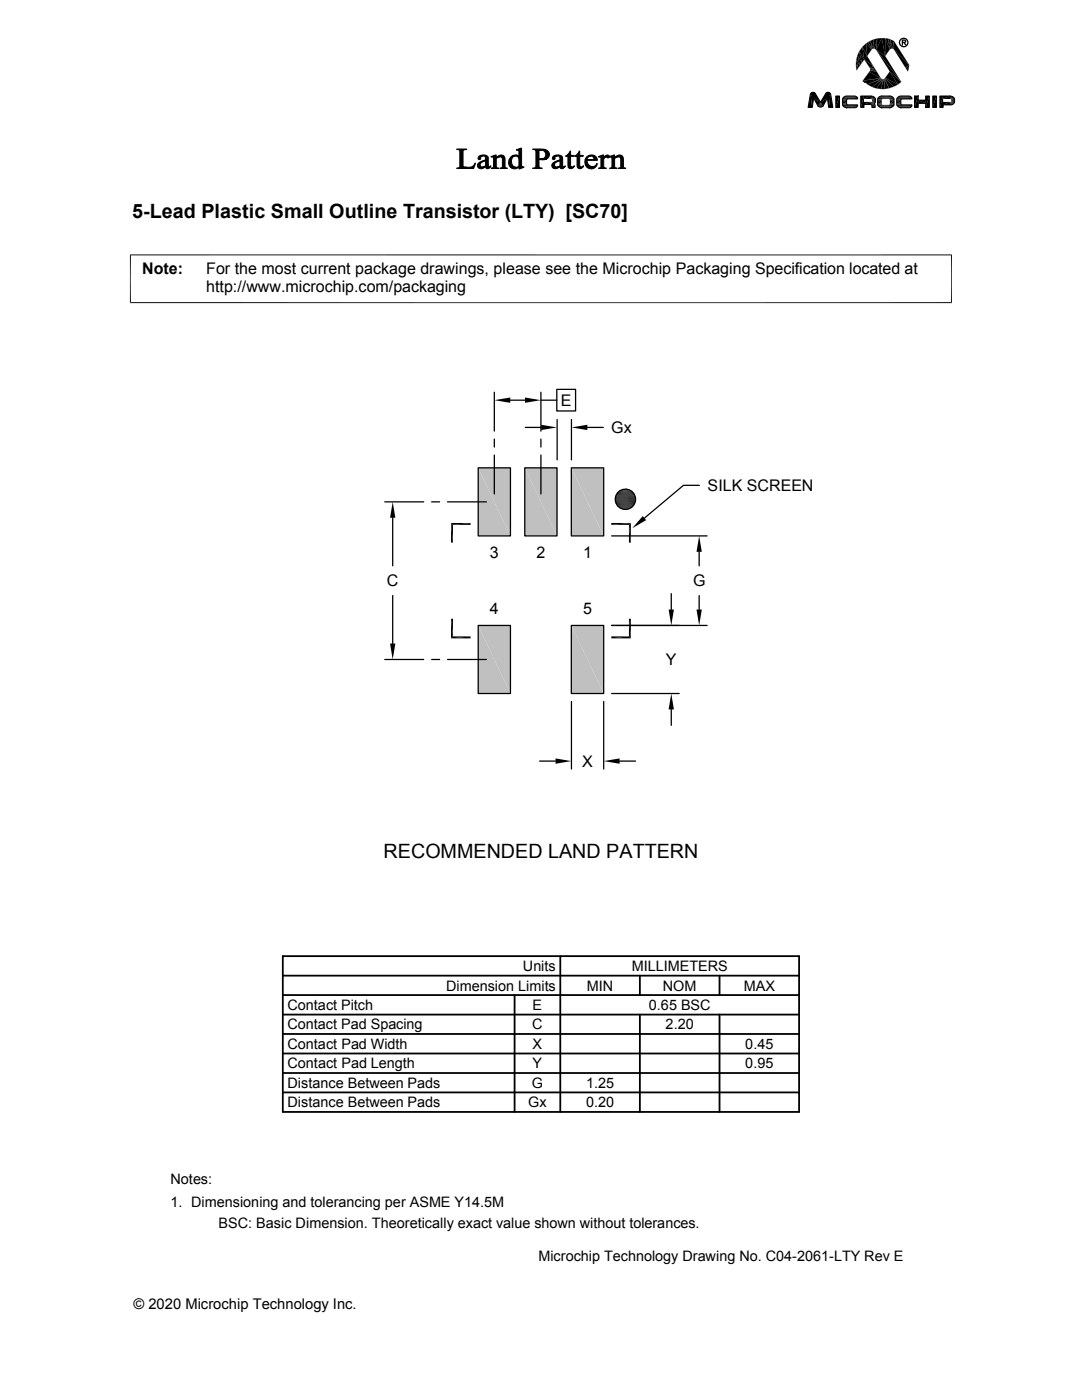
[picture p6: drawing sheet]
<svg xmlns="http://www.w3.org/2000/svg" width="216mm" height="279mm" viewBox="0 0 216 279" stroke-linecap="round" stroke-linejoin="round" font-family="sans-serif">
<g fill="#c0c0c0">
<path d="M114 93.4l6.5 13.6h-6.5z"/>
<path d="M114 93.4h6.5v13.6z"/>
<path d="M104.7 93.4l6.4 13.6h-6.4z"/>
<path d="M104.7 93.4h6.4v13.6z"/>
<path d="M95.4 93.4l6.5 13.6h-6.5z"/>
<path d="M95.4 93.4h6.5v13.6z"/>
<path d="M114 124.8l6.5 13.6h-6.5z"/>
<path d="M114 124.8h6.5v13.6z"/>
<path d="M95.4 124.8l6.5 13.6h-6.5z"/>
<path d="M95.4 124.8h6.5v13.6z"/>
</g>
<g fill="none" stroke="#000" stroke-width=".25">
<path d="M180.1 8.5l.5-.1 .1-.2-.2-.2h-.4v1M180.4 8.5l.3 .5M183.2 19.2h.1M168.9 21.5h.1M176 21.5h.1M177.6 21.5h.1M179.8 21.5h.1M184.7 21.4h.1M98.6 78.3v7.7M101.8 79.9h3M107.9 78.3v7.7M107.9 79.9h3.2"/>
<path d="M111.1 77.7h3.8v4.3h-3.8zM95.4 93.4h6.5v13.6h-6.5zM98.6 87.6v1.6M98.6 90.8v7.8M104.7 93.4h6.4v13.6h-6.4zM104.8 85.3h3.2M107.9 87.6v1.6M107.9 90.8v7.8M111.2 83.7v8.1M114 93.4h6.5v13.6h-6.5zM114 83.7v8.1M117.2 85.3h3.2"/>
<path d="M139.6 96.9h-3.2l-7.8 6.5M76.8 100.2h7.7M78.4 103.3v9.6M78.4 118.9v9.5M86.1 100.2h1.6M89.3 100.2h7.7M122 107h19.1M133.9 118.5v3.1M139.5 110.1v2.8M139.5 118.9v2.7M76.8 131.6h7.7M86.1 131.6h1.6"/>
<path d="M89.3 131.6h7.7M95.4 124.8h6.5v13.6h-6.5zM114 124.8h6.5v13.6h-6.5zM114 140v13.5M120.5 140v13.5M122 138.4h13.5M122 124.8h19.1M107.7 151.9h3.1M123.6 151.9h3.2M133.9 141.6v3.2"/>
<circle cx="180.3" cy="8.5" r=".84"/>
<circle cx="124.8" cy="99.6" r="2.03"/>
</g>
<g fill="#000" stroke="#000" stroke-width=".2">
<path d="M98 31.2l.3 .1zM103.1 29.9h.2zM119.4 31.2l.3 .1zM121.6 31.2l.3 .1z"/>
<path d="M91.1 29.7h2l-.5 .2-.2 .5v2.8l.2 .2h.4h-1.3l.1-3.1a.43 .43 0 0 0-.7-.5z" fill-rule="evenodd"/>
<path d="M91.1 33.5l3-.2 .8-.7-.4 1h-3.4z" fill-rule="evenodd"/>
<path d="M95.5 31.3l.3-.2h.6h-.2a.42 .42 0 0 0-.3 .6l-.2 .2a.32 .32 0 0 1-.3-.2 .32 .32 0 0 1 .1-.4z" fill-rule="evenodd"/>
<path d="M95.5 32.5l.8-.4h.6a1.12 1.12 0 0 0-1.1 .9l.4 .3 .6 .1a.78 .78 0 0 1-1 .3 .78 .78 0 0 1-.5-1z" fill-rule="evenodd"/>
<path d="M95.8 31.1l.2-.1a1.19 1.19 0 0 1 1.4 .5l.1 1.7 .3 .2a.49 .49 0 0 1-.4 .3 .49 .49 0 0 1-.5-.3v-.1l-.2-.1 .2-.1v-1l-.4-.1 .4-.2a.51 .51 0 0 0-.5-.7z" fill-rule="evenodd"/>
<path d="M96.3 33.4l.6-.1z" fill-rule="evenodd"/>
<path d="M97.6 33.3l.3-.2-.1 .3z" fill-rule="evenodd"/>
<path d="M98 31.2l1-.3v.6h-.5z" fill-rule="evenodd"/>
<path d="M98.5 31.5l1.3-.2-.8 .3v1.4a.39 .39 0 0 0 .1 .4 .39 .39 0 0 0 .4 .1v.1h-1.5l.5-.3z" fill-rule="evenodd"/>
<path d="M99.3 31.3a.84 .84 0 0 1 .9-.4 .84 .84 0 0 1 .6 .8v1.6l.4 .3h-1.4l.3-.1 .1-.3v-1.6l-.4-.3z" fill-rule="evenodd"/>
<path d="M101.8 31.4l.5-.3h.6a1.19 1.19 0 0 0-.8 1.2 1.19 1.19 0 0 0 .9 1.1h-1.1a1.4 1.4 0 0 1-.1-2z" fill-rule="evenodd"/>
<path d="M102.3 31.1l.7-.2 .5 .3z" fill-rule="evenodd"/>
<path d="M103.1 29.9l1-.3v3.4l.2 .3h-.8a1.18 1.18 0 0 1-1.6 .1h1.1l.5-.3v-1.4l-.3-.5h.3v-1.1z" fill-rule="evenodd"/>
<path d="M103.5 33.3l1.1 .1-1.1 .3z" fill-rule="evenodd"/>
<path d="M106.8 30h1.2h-.5v1.6l1.6 .1-1.6 .1 .1 1.4a.47 .47 0 0 0 .6 .3v.1h-1.9l.6-.2v-.3z" fill-rule="evenodd"/>
<path d="M106.3 29.7l1.8 .1a1.12 1.12 0 0 1 1.3 .5 1.12 1.12 0 0 1-.3 1.4h-1a.86 .86 0 0 0 .8-.7 .86 .86 0 0 0-.5-1h-1.6z" fill-rule="evenodd"/>
<path d="M107.5 31.8h1.4z" fill-rule="evenodd"/>
<path d="M110.4 31.2l.2-.1h.6a.42 .42 0 0 0-.5 .6 .33 .33 0 0 1-.5 0 .33 .33 0 0 1 .2-.5z" fill-rule="evenodd"/>
<path d="M110.4 32.5l.9-.5 .4 .1a1.08 1.08 0 0 0-1 .9l.3 .3 .6 .1a.79 .79 0 0 1-1 .2 .79 .79 0 0 1-.4-.9z" fill-rule="evenodd"/>
<path d="M110.6 31.1l.5-.2a.87 .87 0 0 1 1.2 .7v1.6l.4 .2a.49 .49 0 0 1-.5 .3 .49 .49 0 0 1-.4-.3l-.1-.1-.2-.1 .2-.1v-1l-.4-.1 .4-.2a.51 .51 0 0 0-.5-.7z" fill-rule="evenodd"/>
<path d="M111.1 33.4l.6-.1z" fill-rule="evenodd"/>
<path d="M112.4 33.3l.4-.2-.1 .3z" fill-rule="evenodd"/>
<path d="M113.7 30.1h.2v.9h.6v.2h-.6v1.9l.3 .2-.8 .1-.1-2.2-.4-.1 .5-.4z" fill-rule="evenodd"/>
<path d="M113.4 33.4l.9-.1 .3-.2v.1a.68 .68 0 0 1-1.2 .2z" fill-rule="evenodd"/>
<path d="M115.6 30.1l.1 .9h.7v.2h-.7v1.7l.1 .4h.2l-.8 .1-.1-2.2-.4-.1 .5-.4z" fill-rule="evenodd"/>
<path d="M115.2 33.4l.9-.1 .2-.2h.2l-.1 .1a.68 .68 0 0 1-1.2 .2z" fill-rule="evenodd"/>
<path d="M117.1 31.3l.3-.2h.5a.72 .72 0 0 0-.7 .7l-.4 .1z" fill-rule="evenodd"/>
<path d="M117.4 31.1a1.17 1.17 0 0 1 1.8 .9h-2a1.1 1.1 0 0 0 1 1.2l-1.2 .1-.3-.7 .1-.7 1.7-.1v-.1a.61 .61 0 0 0-.6-.6z" fill-rule="evenodd"/>
<path d="M117 33.3l1.2-.1a.92 .92 0 0 0 .9-.6 1.18 1.18 0 0 1-.8 1.1 1.18 1.18 0 0 1-1.3-.4z" fill-rule="evenodd"/>
<path d="M119.4 31.2l1.1-.3v.6h.1l-.1 .2v1.6l.5 .3h-1.5l.4-.3v-1.8z" fill-rule="evenodd"/>
<path d="M120.6 31.3h.3l-.4 .2z" fill-rule="evenodd"/>
<path d="M120.6 31.3a.5 .5 0 0 1 .6-.4 .5 .5 0 0 1 .4 .5l-.3 .1z" fill-rule="evenodd"/>
<path d="M121.6 31.2l1-.3v.6h-.5z" fill-rule="evenodd"/>
<path d="M122.1 31.5l1.3-.2-.8 .3 .1 1.7 .4 .3h-1.4l.4-.3z" fill-rule="evenodd"/>
<path d="M122.9 31.3a.84 .84 0 0 1 .9-.4 .84 .84 0 0 1 .6 .9v1.5l.4 .3h-1.4l.3-.1 .2-.3-.1-1.6-.4-.3z" fill-rule="evenodd"/>
</g>
<g fill="#000">
<path d="M161.7 18.8l.6 .8-.2 1.8zM161.8 18.6l.5 1-.6-.8zM161.8 18.6l.5 1zM161.8 18.6l.1-.1 .4 1.1zM161.9 18.5l.4 1.1zM161.9 18.5l.2-.1 .2 1.2zM162.1 18.4l.2 1.2zM162.1 18.4h.1l.1 1.2zM162.2 18.4l.1 1.2zM162.2 18.4l.2 .1-.1 1.1zM162.4 18.5l-.1 1.1zM162.4 18.5l.2 .1-.3 1z"/>
<path d="M162.6 18.6l-.3 1zM162.6 18.6l.1 .1-.4 .9zM162.7 18.7l-.4 .9zM162.7 18.7l1 1.7-1.4-.8zM164.8 18.7l.3 .9-1.4 .8zM164.8 18.7l.3 .9zM164.9 18.6l.2 1zM164.8 18.7l.1-.1 .2 1zM164.9 18.6l.1-.1 .1 1.1zM165 18.5l.1 1.1zM165.2 18.4l-.1 1.2zM165 18.5l.2-.1-.1 1.2z"/>
<path d="M165.2 18.4h.2l-.3 1.2zM165.4 18.4l-.3 1.2zM165.4 18.4l.1 .1-.4 1.1zM165.5 18.5l-.4 1.1zM165.5 18.5l.2 .1-.6 1zM165.7 18.6l-.6 1zM165.7 18.6v.2l-.6 .8zM165.7 18.8l-.3 2.6-.3-1.8zM166.8 19.2h.7l-.7 2.2zM168.1 19.7h1l-1 .2zM168.1 19.9l1-.2zM168.1 19.9h.9l-.9 .1z"/>
<path d="M168.6 19.2h1.9zM170.8 12.8v.6zM170.8 12.2v.6zM170.8 13.4l.1 .7zM170.9 11.6l-.1 .6zM172.4 11.9l-1.5 2.2zM170.8 12.8l.1 1.2zM171.1 11l-.2 .6zM170.9 11.9l.3 1.7-.4-.8zM170.8 12.8l.4 .8-.3 .4zM171.3 10.4l-.2 .6zM171.4 10.4l-.3 .6z"/>
<path d="M171.1 11l.5 2.1-.7-1.2zM170.9 11.9l.7 1.2-.4 .5zM171.7 9.9l-.4 .5zM171.7 9.9l-.3 .5zM171.7 19.2h.7l-.7 2.2zM171.4 10.3l.6 2.2-.9-1.5zM171.1 11l.9 1.5-.4 .6zM172 9.4l-.3 .5zM172.1 9.4l-.4 .5zM172.1 16.1l.5 .4zM172.2 16.1l.4 .4zM172.4 19.2h1.4l-1.4 .5z"/>
<path d="M172.4 19.7l1.4-.5v.5zM172.4 11.9l1.2 1.7zM172.1 9.4l.3 2.5-.9-1.6zM171.5 10.3l.9 1.6-.4 .6zM172.5 8.9l-.5 .5zM172 9.4l.5-.5zM172.6 16.5l.6 .4zM172.5 8.9l.5-.4zM172.5 8.9l.5-.3zM173 11.2l2.7 4.4zM173 11.2l1.2 2-1.8-1.3zM172.1 9.4l.7-.7 .2 2.5z"/>
<path d="M172.1 9.4l.9 1.8-.6 .7zM173.2 16.9l.5 .4zM173 8.5l.5-.3zM173.7 14l-.2 .2zM173.5 14.2l-1.4 1.9zM173.7 14l-.1 .2zM173.5 14.2l-1.3 1.9zM173.7 13.8v.2zM173.6 13.6l.1 .2zM173.7 17.2l.6 .3zM173.8 19.2v.6zM174.1 19.2l-.3 .6z"/>
<path d="M173.8 19.2h.3l-.3 .6zM173.9 9.9l-.9 1.3zM174.3 19.3l-.4 .5zM174.1 19.2l.2 .1-.4 .5zM172.8 8.7l.4-.3 .7 1.5zM172.8 8.7l1.1 1.2-.9 1.3zM173.9 19.8l.6-.4zM174.3 19.3l.2 .1-.6 .4zM174 19.9l.7-.3zM174 19.9l.5-.5 .2 .2zM174 19.9l.7-.3v.3zM174 19.9h.7l-.7 .3z"/>
<path d="M174.1 9.7l-.2 .2zM173.2 8.4l.5-.2 .4 1.6zM173.2 8.4l.9 1.4-.2 .1zM173.9 9.9l.2-.1zM173.5 8.2l.6-.3zM173.5 8.2l.6-.2zM172.4 11.9l1.8 1.3-.6 .4zM173.6 13.6l.6-.4 .3 .4zM173.7 8.2l.5-.3v1.8zM173.7 8.2l.5 1.5-.1 .1zM174.1 9.7h.2zM174.3 17.5l.7 .2z"/>
<path d="M174.3 9.7h.2zM174.2 7.9l.8-.2-.5 2zM174.2 7.9l.3 1.8h-.3zM173.6 13.6h.9l-.8 .2zM173.7 13.8l.8-.2 .3 .4zM174.5 9.7l.2 .1zM174.1 7.9l.6-.2zM174.1 7.9l.6-.1zM173.7 13.8l1.1 .2h-1.1zM173.7 14h1.1l.2 .4zM174.7 9.8l.1 .1zM175 7.7l1-.1-1.2 2.3z"/>
<path d="M175 7.7l-.2 2.2-.3-.2zM174.8 9.9l1.8 1.3 3.2 5.1zM175 17.7l.6 .1zM173.7 14l1.3 .4h-1.5zM173.5 14.4h1.5l.7 1.2zM175.1 19.7h1l-1 .2zM175.1 19.9l1-.2zM175.1 19.9h.9l-.9 .1zM175.3 7.6h.6zM174.7 7.7l.6-.1zM175.6 17.7l.7 .1zM175.7 15.6l.2 .1z"/>
<path d="M173.5 14.4l2.2 1.2-3.5 .5zM172.2 16.1l3.6-.4zM172.2 16.1l3.6-.4-2.7 1.1zM173.1 16.8l2.7-1.1 .2 .1zM175.9 15.7l.2 .1zM175.9 7.6h.7zM175.8 7.6h.1zM173.1 16.8l2.9-1-2 1.6zM174 17.4l2.1-1.6zM176.1 15.8h.2zM174 17.4l2.1-1.6-1.2 1.9zM176.1 15.8h.1l-1.3 1.9z"/>
<path d="M176.2 7.6h.4zM176.2 15.8l-.3 2-1-.1zM176.2 15.8h.1l-.4 2zM176.3 17.8l.6-.1zM176.3 15.8l.2-.1zM176.3 15.8l.3 2h-.7zM176.4 15.7l1 1.9-.8 .2zM176.4 15.7l.2-.1 .8 2zM176.6 15.6l-.1 .1zM176.5 15.7l.2-.1zM176.6 15.6l1.7 1.7-.9 .3zM176.7 15.5l1.6 1.8-1.7-1.7z"/>
<path d="M177.5 9.9l-.9 1.3zM177.5 14.3l-.9 1.3zM176 7.6l.7 .1-.1 3.5zM176 7.6l.6 3.6-1.8-1.3zM177.5 14.3l-.8 1.3zM176.7 15.5l2.5 1.4-.9 .4zM177.5 14.3l1.7 2.6-2.5-1.4zM176.9 17.7l.7-.1zM176.6 7.6l.6 .1zM174.8 9.9l2.8 4.4zM176.7 7.7h.5l.3 2.2zM176.7 7.7l.8 2.2-.9 1.3z"/>
<path d="M177.5 14.3l2.3 2-.6 .6zM174.8 9.9l5 6.4-2.3-2zM177.6 17.6l.6-.2zM176 19.2h1.9zM177.7 9.7l-.2 .2zM177.5 9.9l.2-.1zM177.2 7.7l.6 .2zM177.2 7.7l.4 .2 .2 1.8zM177.2 7.7l.6 2-.3 .2zM177.7 9.7h.2zM177.9 9.7h.2zM177.6 7.9l.8 .3-.3 1.5z"/>
<path d="M177.6 7.9l.5 1.8h-.3zM178.2 17.4l.6-.3zM178.1 9.7l.2 .1zM177.8 7.9l.6 .3zM178.4 8.2l3 4.8-3-3.2zM178.4 8.2v1.6l-.3-.1zM177.5 19.9h.9v.1zM177.4 19.7h1v.2zM177.4 19.7l1 .2zM178.3 9.8l.1 .1zM178.4 9.9l2.8 4.4zM178.8 17.1l.5-.3z"/>
<path d="M178.9 19.9h.9l-.9 .1zM178.9 19.7h1.1l-1.1 .2zM178.9 19.9l1.1-.2zM179.3 16.8l.6-.4zM179.4 19.2h2zM176.6 11.2l3.3 5.2zM178.4 9.8l3 3.2-.7 .5zM181.3 13.6l-.2 .7zM181.4 13.6l-.3 .7zM180.7 13.5l.6 .1-.1 .6zM181.4 13l-.1 .6zM180.7 13.5l.4-.3 .2 .4z"/>
<path d="M181.1 13.2l.3-.2-.1 .6zM178.4 8.2l3 4.8zM178.4 8.1l3 4.9zM182.5 19.2h.7l-.7 2.2zM184.7 19.2h.7l-.7 2.2zM186.1 19.2h.8l-.8 2.2zM187.5 19.2h.7l-.7 2.2zM188.2 19.2h1.4l-1.4 .5zM188.2 19.7l1.4-.5v.5zM189.6 19.2v.6zM189.6 19.2h.3l-.3 .6zM189.9 19.2l-.3 .6z"/>
<path d="M189.9 19.2l.2 .1-.4 .5zM190.1 19.3l-.4 .5zM190.1 19.3l.2 .1-.6 .4zM189.7 19.8l.6-.4zM189.8 19.9l.5-.5 .2 .2zM189.8 19.9l.7-.3zM189.8 19.9l.7-.3v.3zM189.8 19.9h.7l-.7 .3zM161.7 18.8l.4 2.6h-.8zM162.3 19.6l1.4 .8-.5 .7zM163.7 20.4l-.3 .9-.2-.2zM163.7 20.4l-.1 1-.2-.1z"/>
<path d="M163.7 20.4v1h-.1zM163.7 20.4l.2 1h-.2zM163.7 20.4l.4 .9-.2 .1zM163.7 20.4l.5 .7-.1 .2zM163.7 20.4l1.4-.8-.9 1.5zM165.7 18.8l.5 2.6h-.8zM167.5 19.2v2.2h-.7zM168.1 20l.9-.1-.1 .1zM168.1 20.8l1 .1h-1zM168.1 20.8h.9l.1 .1zM168.1 20.7l.9 .1h-.9zM168.1 20.7h.8l.1 .1z"/>
<path d="M168.1 20l.8 .7h-.8zM168.1 20h.8v.7zM168.6 21.4l2 .1zM172.4 19.2v2.2h-.7zM172.4 20.3h1.5l-1.5 .5zM172.4 20.8l1.5-.5v.5zM173.7 20.8h.8l-.6 .1zM173.9 20.9l.6-.1 .1 .1zM173.9 20.9h.7zM173.9 20.3l.3 .5h-.3zM173.9 20.3l.6 .5h-.3zM173.9 20.3l.3 .5z"/>
<path d="M174 21l.6-.1v.1zM174 21h.6l-.6 .4zM174 21.4l.6-.4v.4zM173.9 20.3l.6 .5zM174 20.3l.6 .3-.1 .2zM174 20.3l.7 .1-.1 .2zM174 20.3l.6 .3zM174 20.2l.7 .2zM174 20.2l.7-.3v.5zM175.1 20l.8 .7h-.8zM175.1 20h.8v.7zM175.1 20.8l1 .1h-1z"/>
<path d="M175.1 20.8h.9l.1 .1zM175.1 20.7l.9 .1h-.9zM175.1 20.7h.8l.1 .1zM175.1 20l.9-.1-.1 .1zM175.9 21.5l2-.1zM177.5 19.9l.9 .1h-.8zM177.5 20.8l.9-.1v.1zM177.6 20.7h.8l-.9 .1zM177.4 20.9l1-.1v.1zM177.5 20.8h.9l-1 .1zM177.6 20.7l.8-.7v.7zM177.6 20h.8l-.8 .7z"/>
<path d="M178.9 20l.8 .7h-.8zM178.9 20h.8v.7zM178.9 20.7l.9 .1h-.9zM178.9 20.7h.8l.1 .1zM178.9 20.8l1 .1h-1zM178.9 20.8h.9l.1 .1zM178.9 20l.9-.1-.1 .1zM179.5 21.4l1.9 .1zM183.2 19.2v2.2h-.7zM183.2 20l1.5 .6h-1.5zM185.4 19.2v2.2h-.7zM183.2 20h1.5v.6z"/>
<path d="M186.9 19.2v2.2h-.8zM188.2 19.2v2.2h-.7zM188.2 20.3h1.5l-1.5 .6zM188.2 20.9l1.5-.6v.6zM189.7 20.3l.3 .6h-.3zM189.7 20.3l.5 .5-.2 .1zM189.7 20.3l.3 .6zM189.8 20.3l.6 .3-.2 .2zM189.7 20.3l.5 .5zM189.8 20.3l.7 .1-.1 .2zM189.8 20.3l.6 .3zM189.8 20.2l.7-.3v.5z"/>
<path d="M189.8 20.2l.7 .2zM98.6 79.9l3.2-.6v1.1zM104.8 79.3l3.1 .6-3.1 .5zM108 84.8l3.2 .5-3.2 .5zM114 85.3l3.2-.5v1zM124 97.8l1.8 .1zM124 97.8h1.6zM124.1 97.7l1.5 .1zM124.1 97.7h1.3zM124.4 97.7h1zM124.4 97.7h.9zM124.5 97.6l.8 .1z"/>
<path d="M124.5 97.6h.5zM78.4 100.2l.5 3.1h-1.1zM123.8 101.4l1.8 .1zM124 101.5l1.4 .1zM124 101.5h1.6zM124.1 101.6h1.2zM124.1 101.6h1.3zM124.4 101.6l.6 .1zM124.4 101.6h.9zM124.5 101.7h.5zM128.2 103l.7 .8-2.7 1.6zM139.5 107l.5 3.1h-1z"/>
<path d="M77.8 128.4h1.1l-.5 3.2zM133.4 121.6h1.1l-.6 3.2zM139 121.6h1l-.5 3.2zM110.8 151.4l3.2 .5-3.2 .5zM120.5 151.9l3.1-.5v1zM133.9 138.4l.6 3.2h-1.1z"/>
</g>
<path d="M176.4 15.7v2.1" fill="none" stroke="#000" stroke-width=".28"/>
<g fill="none" stroke="#000" stroke-width=".2">
<path d="M161.8 18.6a.53 .53 0 0 1 .9 0l1 1.8 1.2-1.9h.6l.3 .3 .4 2.6h-.8l-.3-1.8-.9 1.6a.7 .7 0 0 1-1 0l-.9-1.6-.2 1.8h-.9zM166.8 19.2h.7v2.2h-.7zM168.4 19.3h2.6M168.4 19.3l.5-.1h1.6a.58 .58 0 0 1 .6 .5l-2.1 .1-.1 .2 .1 .9h2.1v.2l-.4 .4h-1.8a.91 .91 0 0 1-.8-.6v-1.2zM168.6 19.2h2.2M171.1 19.5h-2.9M171.7 19.2h2.4a.89 .89 0 0 1 .7 .7 .89 .89 0 0 1-.3 .9l.1 .2v.4h-.6v-.4l-.3-.2h-1.3v.6h-.7zM175.2 19.5h3.1M175.4 19.3h2.7M175.4 19.3l.6-.1h1.6a.89 .89 0 0 1 .8 .5v1.2l-.3 .4-.5 .2h-1.6l-.5-.2-.4-.4v-1.2zM175.6 19.2h2.3M179 19.5l.5-.3h1.9a.62 .62 0 0 1 .6 .5l-2.1 .1-.2 .2 .2 .9h2.1v.2l-.5 .4h-1.7l-.5-.2-.4-.4v-1.2z"/>
<path d="M179.2 19.3h2.7M179.4 19.2h2.3M182 19.5h-3M182.5 19.2h.7v.8h1.5v-.8h.7v2.2h-.7v-.8h-1.5v.8h-.7zM186.1 19.2h.8v2.2h-.8zM187.5 19.2h2.1a.89 .89 0 0 1 .9 .8 .89 .89 0 0 1-.8 .9h-1.5v.5h-.7zM168.2 21.2h2.9M168.6 21.5h2.2M171 21.4h-2.6M175.2 21.2h3.1M175.4 21.4h2.7M175.7 21.5h2.2"/>
<path d="M179 21.2h3M179.5 21.5h2.2M181.9 21.4h-2.7M26 50.8v9.7M189.9 50.8v9.7M189.9 50.9h-164M25.9 60.4h164M122.8 99.3h4M122.8 99.7h4M122.8 99.9h4M122.8 99.2h4M122.9 99h3.8"/>
<path d="M122.9 98.8h3.8M123 98.6h3.6M123.1 98.5h3.4M123.2 98.3h3.2M123.3 98.2h3M123.5 98h2.6M123.6 97.9h2.4M123.8 97.8h2M122.8 100.1h4M122.9 100.3h3.8M122.9 100.5h3.8M123 100.6h3.6"/>
<path d="M123.1 100.8h3.4M123.2 101h3.2M123.3 101.1h3M123.5 101.2h2.6M123.6 101.4h2.4M123.8 101.5h2"/>
</g>
<path d="M168.1 19.6h3M175.1 19.6h3.3M178.9 19.6h3.1M171.1 21h-3M178.4 21h-3.3M182 21h-3.1M122.8 99.5h4" fill="none" stroke="#000" stroke-width=".21"/>
<path d="M90 104.6h3.9M90.2 104.4v3.9M122 104.6h3.9M125.7 104.4v3.9M90.2 123.5v3.9M125.7 123.5v3.9" fill="none" stroke="#000" stroke-width=".38"/>
<path d="M90 127.2h3.9M122 127.2h3.9" fill="none" stroke="#000" stroke-width=".4"/>
<g fill="none" stroke="#000" stroke-width=".36">
<path d="M56.4 194.7h103M56.4 190.8h103v31.1h-103zM56.4 198.6h103M102.7 198.6v23.3M111.8 190.8v31.1M127.7 194.7v3.9M143.6 194.7v3.9M56.4 210.2h103M56.4 206.4h103M56.4 214.1h103M56.4 218h103M56.4 202.5h103"/>
<path d="M127.7 202.5v19.4M143.6 202.5v19.4"/>
</g>
<g font-size="3.9">
<text x="26.4" y="43.5">5-Lead Plastic Small Outline Transistor (LTY) [SC70]</text>
<text x="76.5" y="171.1">RECOMMENDED LAND PATTERN</text>
</g>
<g font-size="3.2">
<text x="28.4" y="54.6">Note:</text>
<text x="41.1" y="58.3">http://www.microchip.com/packaging</text>
<text x="41.1" y="54.6">For the most current package drawings, please see the Microchip Packaging Specification located at</text>
<text x="111.9" y="81">E</text>
<text x="122" y="86.4">Gx</text>
<text x="141.2" y="98">SILK SCREEN</text>
<text x="97.7" y="111.4">3</text>
<text x="107.1" y="111.4">2</text>
<text x="116.4" y="111.4">1</text>
<text x="77.2" y="117">C</text>
<text x="138.3" y="117">G</text>
<text x="97.7" y="122.6">4</text>
<text x="116.4" y="122.6">5</text>
<text x="132.9" y="132.8">Y</text>
<text x="116.2" y="153">X</text>
</g>
<g font-size="2.9">
<text x="89" y="197.7">Dimension Limits</text>
<text x="104.3" y="193.8">Units</text>
<text x="117.1" y="197.7">MIN</text>
<text x="126" y="193.8">MILLIMETERS</text>
<text x="132.3" y="197.7">NOM</text>
<text x="148.4" y="197.7">MAX</text>
<text x="57.3" y="201.6">Contact Pitch</text>
<text x="106.3" y="201.6">E</text>
<text x="129.5" y="201.6">0.65 BSC</text>
<text x="57.3" y="205.4">Contact Pad Spacing</text>
<text x="57.3" y="209.3">Contact Pad Width</text>
<text x="106.2" y="205.4">C</text>
<text x="106.3" y="209.3">X</text>
<text x="132.8" y="205.4">2.20</text>
<text x="148.7" y="209.3">0.45</text>
<text x="57.3" y="213.2">Contact Pad Length</text>
<text x="106.3" y="213.2">Y</text>
<text x="148.7" y="213.2">0.95</text>
<text x="57.3" y="221">Distance Between Pads</text>
<text x="57.3" y="217.1">Distance Between Pads</text>
<text x="105.4" y="221">Gx</text>
<text x="106.1" y="217.1">G</text>
<text x="116.9" y="221">0.20</text>
<text x="116.9" y="217.1">1.25</text>
<text x="34" y="236.4">Notes:</text>
<text x="34" y="241">1. Dimensioning and tolerancing per ASME Y14.5M</text>
<text x="43.6" y="245">BSC: Basic Dimension. Theoretically exact value shown without tolerances.</text>
<text x="107.4" y="251.7">Microchip Technology Drawing No. C04-2061-LTY Rev E</text>
<text x="26.6" y="261.3">© 2020 Microchip Technology Inc.</text>
</g>
</svg>
